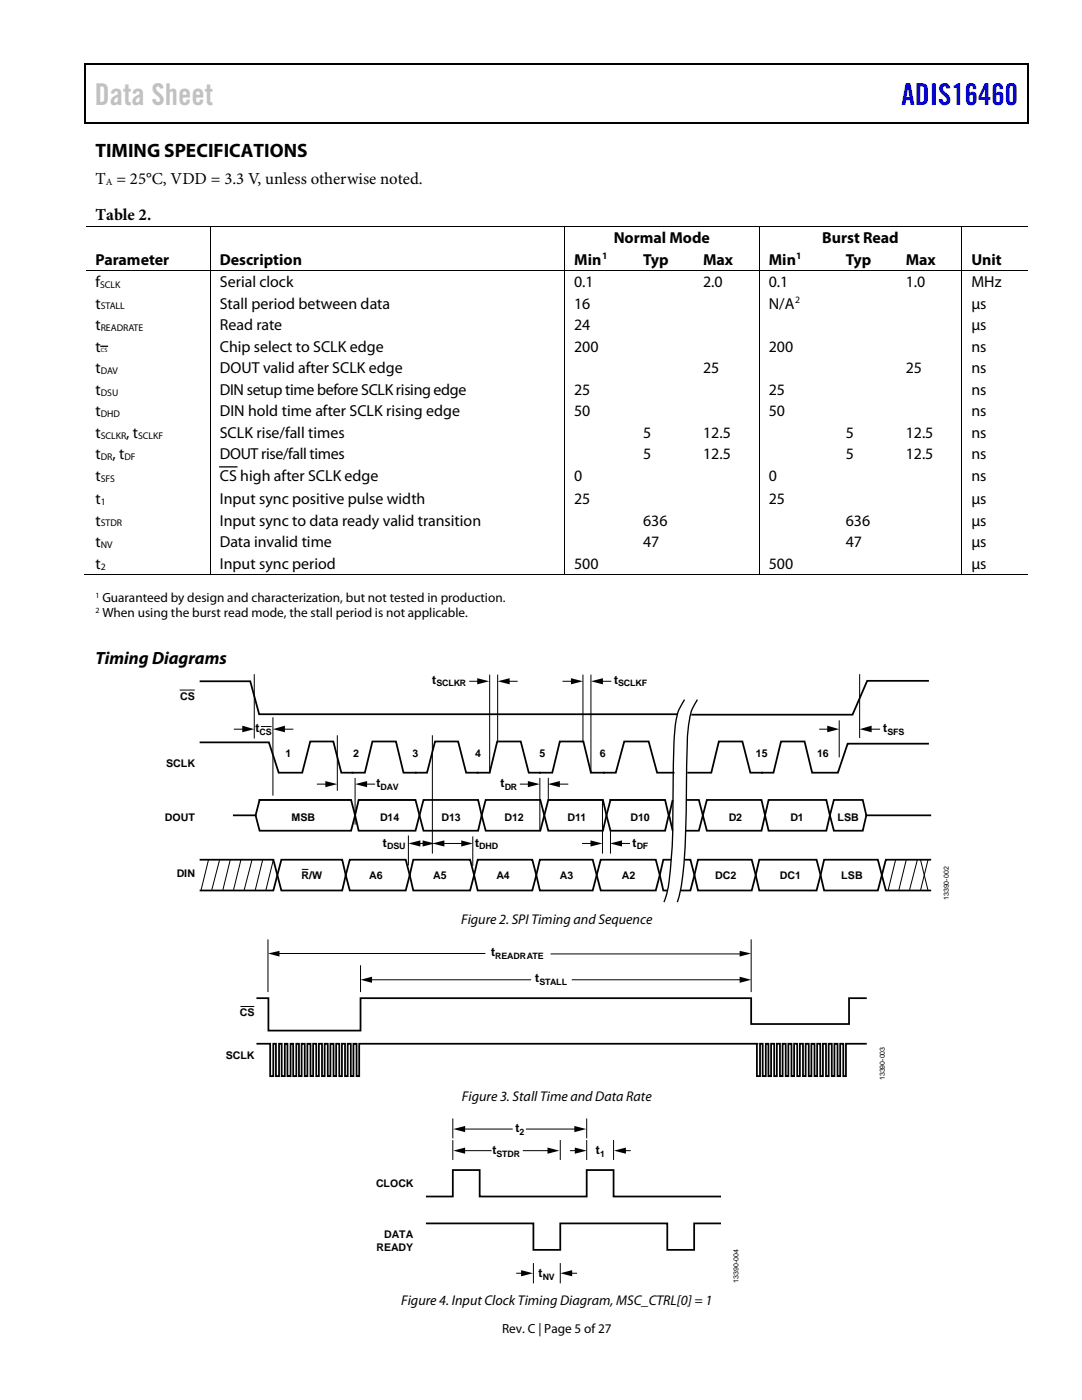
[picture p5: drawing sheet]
<svg xmlns="http://www.w3.org/2000/svg" width="216mm" height="279mm" viewBox="0 0 216 279" stroke-linecap="round" stroke-linejoin="round" font-family="sans-serif">
<g fill="#000">
<path d="M16.9 12.7h.2v1h-.2zM16.9 12.7h.2v.3h-.2zM82.5 12.7h.3v.3h-.3zM205.1 12.7h.2v1h-.2zM205.1 12.7h.2v.3h-.2zM16.9 24.4h.2v.3h-.2zM82.3 24.4h.2v.3h-.2zM205.1 24.4h.2v.3h-.2zM41.9 45.1h.1v.2h-.1zM41.9 54h.1v.1h-.1zM112.6 45.1h.1v.2h-.1zM112.6 54h.1v.1h-.1z"/>
<path d="M126.4 54h.2v.1h-.2zM138.4 54h.2v.1h-.2zM151.4 45.1h.2v.2h-.2zM151.4 54h.2v.1h-.2zM166.9 54h.1v.1h-.1zM178.8 54h.2v.1h-.2zM191.8 45.1h.2v.2h-.2zM191.8 54h.2v.1h-.2zM41.9 114.7h.1v.1h-.1zM112.6 114.7h.1v.1h-.1zM126.2 114.7h.1v.1h-.1zM138.1 114.7h.2v.1h-.2z"/>
<path d="M151.4 114.7h.2v.1h-.2zM166.6 114.7h.2v.1h-.2zM178.6 114.7h.1v.1h-.1zM191.8 114.7h.2v.1h-.2zM95.2 135.3l2.4 .7-2.4 .6zM99.3 136l2.4-.7v1.3zM113.9 135.3l2.4 .7-2.4 .6zM117.9 136l2.4-.7v1.3zM48.3 144.8l2.4 .7-2.4 .6zM54.5 145.5l2.4-.7v1.3zM64.9 155.9l2.4 .6-2.4 .6zM70.9 156.5l2.3-.6v1.2z"/>
<path d="M105.3 155.9l2.4 .6-2.4 .6zM109.3 156.5l2.4-.6v1.2zM165.1 144.8l2.4 .7-2.4 .6zM171.5 145.5l2.4-.7v1.3zM81.5 168.3l2.4-.6v1.2zM84.3 167.7l2.4 .6-2.4 .6zM86.3 168.3l2.4-.6v1.2zM92 167.7l2.3 .6-2.3 .6zM117.8 167.7l2.4 .6-2.4 .6zM121.7 168.3l2.4-.6v1.2zM53.5 190.3l2.3-.5v1.1zM71.9 195.5l2.3-.6v1.2z"/>
<path d="M147.6 194.9l2.3 .6-2.3 .6zM147.6 189.8l2.3 .5-2.3 .6z"/>
</g>
<path d="M17 13.7v10.7M17.1 12.8h65.4M82.8 12.8h122.3M205.2 13.7v10.7M17.1 24.5h188M20.1 69.1h1.3M43.9 93.2h3.4" fill="none" stroke="#000" stroke-width=".25"/>
<g fill="none" stroke="#000" stroke-width=".2">
<path d="M17.1 45.2h24.8M17.1 54.1h24.8M42 45.3v8.7M42 54.1v60.6M42 45.2h70.6M42 54.1h70.6M112.6 45.3v8.7M112.6 54.1v60.6M112.7 45.2h38.7M112.7 54.1h13.7M126.6 54.1h11.8M138.6 54.1h12.8"/>
<path d="M151.5 45.3v8.7M151.5 54.1v60.6M151.6 45.2h40.2M151.6 54.1h15.3M167 54.1h11.8M179 54.1h12.8M191.9 45.3v8.7M191.9 54.1v60.6M192 45.2h13.1M192 54.1h13.1M16.9 114.7h25M42 114.7h70.6"/>
<path d="M112.7 114.7h38.7M151.6 114.7h40.2M192 114.7h13.1M35.8 137.7h3.1M50.7 134.6v12.7M93.6 136h2.1M97.7 134.7v19.5M99.3 134.7v13.3M101.3 136h2M112.2 136h2.2M116.3 134.7v13.3M117.9 134.7v19.5"/>
<path d="M119.9 136h2.1M171.5 134.6v12.6M46.7 145.5h2.1M52.1 145h2.1M54.5 143.2v15.5M56.4 145.5h2.1M63.2 156.5h2.2M67.3 146.8v10.9M70.9 155.3v9.2M72.8 156.5h2M86.3 146.8v23.5M103.7 156.5h2.1"/>
<path d="M107.7 155.3v10.5M109.4 155.3v4.3M111.4 156.5h2M120.2 159.8v10.5M163.5 145.5h2M167.5 143.9v7.2M173.5 145.5h2.1M41.6 171.6l-1.5 6.1M43.8 171.6l-1.6 6.1M46 171.6l-1.6 6.1M48.1 171.6l-1.5 6.1M50.3 171.6l-1.6 6.1"/>
<path d="M52.4 171.6l-1.5 6.1M54.5 171.6l-1.5 6.1M60.2 173.5h1.3M81.5 166.8v5.8M83.4 168.3h1.5M88.2 168.3h4.4M94.3 167v5.7M116.1 168.3h2.2M121.8 166v4.3M123.7 168.3h2M178.7 171.6l-1.5 6.1M180.8 171.6l-1.5 6.1"/>
<path d="M183.1 171.6l-1.6 6.1M183.7 171.6l1.5 6.1M185.2 171.6l-1.5 6.1M53.5 187.6v10.3M55.3 190.3h41.6M71.9 192.7v5.2M73.9 195.5h32.1M109.9 190.4h38.1M114.1 195.5h33.9M149.9 187.6v10.3M48 200.9h2.7M90.4 227.5v4"/>
<path d="M111.8 227.5v4M117.1 227.5v4M122.4 227.5v4M106.4 252.1v4M111.8 252.1v4"/>
</g>
<g fill="none" stroke="#000" stroke-width=".35">
<path d="M40 136h9.9l1.8 6.5h83.4M185.2 135.9h-12.2l-2.9 6.7h-32M40 148.2h13.7l1.9 6h4.7l1.6-6.2h4.6l1.6 6.2h4.7l1.5-6.2h4.7l1.5 6.2h4.7l1.6-6.2h4.6l1.6 6.2h4.7l1.5-6.2h4.7l1.6 6.2h4.7l1.5-6.2h4.7l1.5 6.2h5l1.7-6.2h4.8l1.7 6.2h3.3M51.8 159.6h18.3l.8 3.1-.8 3.1h-18.3l-.8-3.1zM71.6 159.6h11.3l.8 3.1-.8 3.1h-11.3l-.7-3.1zM84.5 159.6h10.9l.7 3.1-.7 3.1h-10.9l-.8-3.1zM96.9 159.6h10.9l.8 3.1-.8 3.1h-10.9l-.8-3.1zM109.4 159.6h10.9l.7 3.1-.7 3.1h-10.9l-.8-3.1zM121.8 159.6h10.9l.7 3.1-.7 3.1h-10.9l-.8-3.1zM134.2 159.6l-.7 3.1 .7 3.1M137.1 159.6h2.3l.8 3.1-.8 3.1h-2.5M141 159.6h10.9l.8 3.1-.8 3.1h-10.9l-.8-3.1z"/>
<path d="M153.4 159.6h11.5l.7 3.1-.7 3.1h-11.5l-.7-3.1zM166.4 159.6h5.8l.7 3.1-.7 3.1h-5.8l-.8-3.1zM185.2 148.4h-16.1l-1.9 5.8h-5.2l-1.5-6.2h-4.7l-1.5 6.2h-4.6l-1.6-6.2h-4.7l-1.5 6.2h-4.6M40 171.6h14.5l.8 3-.8 3.1h-14.5M46.7 162.7h4.3M56.1 171.6h12.2l.7 3-.7 3.1h-12.2l-.8-3.1zM69.8 171.6h11.2l.8 3-.8 3.1h-11.2l-.8-3.1zM82.5 171.6h11.3l.8 3-.8 3.1h-11.3l-.7-3.1zM95.3 171.6h10.9l.8 3-.8 3.1h-10.9l-.7-3.1zM107.7 171.6h10.6l.8 3-.8 3.1h-10.6l-.7-3.1zM119.9 171.6h11l.8 3-.8 3.1h-11l-.8-3.1zM134 171.6h-1.6l-.7 3 .7 3.1h.8"/>
<path d="M136.5 171.6h1.3l.8 3-.8 3.1h-2M139.3 171.6h10.7l.8 3-.8 3.1h-10.7l-.7-3.1zM151.5 171.6h11.4l.8 3-.8 3.1h-11.4l-.7-3.1zM164.4 171.6h10.8l.8 3-.8 3.1h-10.8l-.7-3.1zM172.9 162.7h12.7M185.6 171.6h-8.8l-.8 3 .8 3.1h8.8M51.3 199.2h2.3v6.5h18.3v-6.5h78v5.2h19.5v-5.2h3.4M51.3 208.3h2.6v6.5h.6v-6.5h.6v6.5h.6v-6.5h.5v6.5h.6v-6.5h.6v6.5h.6v-6.5h.5v6.5h.6v-6.5h.6v6.5h.5v-6.5h.6v6.5h.5v-6.5h.7v6.5h.5v-6.5h.6v6.5h.5v-6.5h.7v6.5h.5v-6.5h.6v6.5h.5v-6.5h.6v6.5h.6v-6.5h.6v6.5h.5v-6.5h.6v6.5h.6v-6.5h.6v6.5h.5v-6.5h.6v6.5h.6v-6.5h79.3v6.5h.7v-6.5h.5v6.5h.6v-6.5h.5v6.5h.6v-6.5h.6v6.5h.5v-6.5h.6v6.5h.6v-6.5h.6v6.5h.5v-6.5h.6v6.5h.6v-6.5h.6v6.5h.5v-6.5h.6v6.5h.6v-6.5h.6v6.5h.5v-6.5h.6v6.5h.6v-6.5h.6v6.5h.5v-6.5h.6v6.5h.6v-6.5h.6v6.5h.5v-6.5h.6v6.5h.5v-6.5h.7v6.5h.5v-6.5h4M85 238.8h5.4v-5.3h5.3v5.3h21.4v-5.3h5.3v5.3h21.5M85 244.2h21.4v5.2h5.4v-5.2h21.4v5.2h5.3v-5.2h5.4"/>
</g>
<path d="M136.5 139.7l-.1 .3a12.2 12.2 0 0 0-1.8 6.8l-.3 11.6a107.8 107.8 0 0 1-1.2 19.8l-.6 1.7M139.1 139.7l-.2 .3a10.5 10.5 0 0 0-1.6 5.5l-.3 6.3-.1 8.4a95.3 95.3 0 0 1-1.4 18.6l-.3 1.1M51.7 159.6h18.3M71.6 159.6h11.1M109.5 159.6h10.7M121.7 159.6h10.7M151 208.3h.1" fill="none" stroke="#000" stroke-width=".26"/>
<path d="M97 227.5h8.1v4h-8.1z" fill="#fff"/>
<path d="M90.4 223.2v4M92.4 229.6h5.7M92.4 225.3h9.9M104.3 229.6h5.4M104.9 225.3h10.1M113.7 229.6h1.4M117.1 223.2v4M124.5 229.6h1.4M103 254.1h1.4M113.7 254.1h1.4" fill="none" stroke="#000" stroke-width=".2"/>
<path d="M90.4 229.6l2.4-.6v1.3zM90.4 225.3l2.4-.6v1.2zM109.2 229l2.4 .6-2.4 .7zM114.6 224.7l2.4 .6-2.4 .6zM114.7 229l2.4 .6-2.4 .7zM122.5 229.6l2.4-.6v1.3zM104 253.5l2.3 .6-2.3 .6zM111.8 254.1l2.4-.6v1.2z" fill="#000"/>
<text font-size="6" fill="#c1c1c1" x="18.9" y="21">Data Sheet</text>
<text font-size="6" fill="#00f" x="179.9" y="21">ADIS16460</text>
<text font-size="3.9" x="19" y="31.3">TIMING SPECIFICATIONS</text>
<text font-size="3.5" x="19" y="132.6">Timing Diagrams</text>
<g font-size="3.3">
<text x="19" y="36.8">T = 25°C, VDD = 3.3 V, unless otherwise noted.</text>
<text x="19" y="43.9">Table 2.</text>
</g>
<g font-size="3.2">
<text x="19" y="52.8">Parameter</text>
<text x="43.9" y="52.8">Description</text>
<text x="114.6" y="52.8">Min</text>
<text x="122.5" y="48.5">Normal Mode</text>
<text x="128.3" y="52.8">Typ</text>
<text x="140.3" y="52.8">Max</text>
<text x="153.4" y="52.8">Min</text>
<text x="164.1" y="48.5">Burst Read</text>
<text x="168.8" y="52.8">Typ</text>
<text x="180.7" y="52.8">Max</text>
<text x="193.8" y="52.8">Unit</text>
<text x="19" y="57.3">f</text>
<text x="43.9" y="57.3">Serial clock</text>
<text x="114.6" y="57.3">0.1</text>
<text x="140.3" y="57.3">2.0</text>
<text x="153.4" y="57.3">0.1</text>
<text x="180.7" y="57.3">1.0</text>
<text x="193.8" y="57.3">MHz</text>
<text x="19" y="61.6">t</text>
<text x="19" y="65.9">t</text>
<text x="43.9" y="61.6">Stall period between data</text>
<text x="43.9" y="65.9">Read rate</text>
<text x="114.6" y="61.6">16</text>
<text x="114.6" y="65.9">24</text>
<text x="153.4" y="61.6">N/A</text>
<text x="193.8" y="61.6">µs</text>
<text x="193.8" y="65.9">µs</text>
<text x="19" y="70.2">t</text>
<text x="43.9" y="70.2">Chip select to SCLK edge</text>
<text x="114.6" y="70.2">200</text>
<text x="153.4" y="70.2">200</text>
<text x="193.8" y="70.2">ns</text>
<text x="19" y="74.5">t</text>
<text x="43.9" y="74.5">DOUT valid after SCLK edge</text>
<text x="140.3" y="74.5">25</text>
<text x="180.7" y="74.5">25</text>
<text x="193.8" y="74.5">ns</text>
<text x="19" y="78.8">t</text>
<text x="19" y="83.1">t</text>
<text x="43.9" y="83.1">DIN hold time after SCLK rising edge</text>
<text x="43.9" y="78.8">DIN setup time before SCLK rising edge</text>
<text x="114.6" y="83.1">50</text>
<text x="114.6" y="78.8">25</text>
<text x="153.4" y="83.1">50</text>
<text x="153.4" y="78.8">25</text>
<text x="193.8" y="83.1">ns</text>
<text x="193.8" y="78.8">ns</text>
<text x="19" y="87.4">t</text>
<text x="25.2" y="87.4">, t</text>
<text x="43.9" y="87.4">SCLK rise/fall times</text>
<text x="128.3" y="87.4">5</text>
<text x="140.3" y="87.4">12.5</text>
<text x="168.8" y="87.4">5</text>
<text x="180.7" y="87.4">12.5</text>
<text x="193.8" y="87.4">ns</text>
<text x="19" y="91.7">t</text>
<text x="19" y="96">t</text>
<text x="22.4" y="91.7">, t</text>
<text x="43.9" y="91.7">DOUT rise/fall times</text>
<text x="43.9" y="96">CS high after SCLK edge</text>
<text x="114.6" y="96">0</text>
<text x="128.3" y="91.7">5</text>
<text x="140.3" y="91.7">12.5</text>
<text x="153.4" y="96">0</text>
<text x="168.8" y="91.7">5</text>
<text x="180.7" y="91.7">12.5</text>
<text x="193.8" y="91.7">ns</text>
<text x="193.8" y="96">ns</text>
<text x="19" y="100.6">t</text>
<text x="43.9" y="100.6">Input sync positive pulse width</text>
<text x="114.6" y="100.6">25</text>
<text x="153.4" y="100.6">25</text>
<text x="193.8" y="100.6">µs</text>
<text x="19" y="104.9">t</text>
<text x="43.9" y="104.9">Input sync to data ready valid transition</text>
<text x="128.3" y="104.9">636</text>
<text x="168.8" y="104.9">636</text>
<text x="193.8" y="104.9">µs</text>
<text x="19" y="109.2">t</text>
<text x="19" y="113.5">t</text>
<text x="43.9" y="109.2">Data invalid time</text>
<text x="43.9" y="113.5">Input sync period</text>
<text x="114.6" y="113.5">500</text>
<text x="128.3" y="109.2">47</text>
<text x="153.4" y="113.5">500</text>
<text x="168.8" y="109.2">47</text>
<text x="193.8" y="109.2">µs</text>
<text x="193.8" y="113.5">µs</text>
</g>
<g font-size="2.8">
<text x="92" y="184.3">Figure 2. SPI Timing and Sequence</text>
<text x="92.2" y="219.8">Figure 3. Stall Time and Data Rate</text>
<text x="80.1" y="260.4">Figure 4. Input Clock Timing Diagram, MSC_CTRL[0] = 1</text>
</g>
<g font-size="2.6">
<text x="20.4" y="120.1">Guaranteed by design and characterization, but not tested in production.</text>
<text x="20.4" y="123.1">When using the burst read mode, the stall period is not applicable.</text>
<text x="100.2" y="266">Rev. C | Page 5 of 27</text>
</g>
<g font-size="2.5">
<text x="86.3" y="136.5">t</text>
<text x="122.5" y="136.5">t</text>
<text x="51" y="146.1">t</text>
<text x="176.2" y="146.1">t</text>
<text x="75.1" y="157.1">t</text>
<text x="99.9" y="157.1">t</text>
<text x="76.4" y="169">t</text>
<text x="94.8" y="169">t</text>
<text x="126.2" y="168.9">t</text>
<text x="102.8" y="226">t</text>
<text x="98.3" y="230.3">t</text>
<text x="118.9" y="230.3">t</text>
<text x="107.5" y="254.9">t</text>
</g>
<g font-size="2.4">
<text x="98" y="190.8">t</text>
<text x="106.8" y="196">t</text>
</g>
<g font-size="2.1">
<text x="36" y="139.8">CS</text>
<text x="33.1" y="153.1">SCLK</text>
<text x="57" y="151">1</text>
<text x="70.5" y="151">2</text>
<text x="82.3" y="151">3</text>
<text x="94.8" y="151">4</text>
<text x="107.6" y="151">5</text>
<text x="119.7" y="151">6</text>
<text x="150.8" y="151">15</text>
<text x="163" y="151">16</text>
<text x="32.9" y="163.8">DOUT</text>
<text x="58.2" y="163.9">MSB</text>
<text x="75.8" y="163.9">D14</text>
<text x="88.1" y="163.9">D13</text>
<text x="100.7" y="163.9">D12</text>
<text x="113.2" y="163.9">D11</text>
<text x="125.8" y="163.9">D10</text>
<text x="145.4" y="163.9">D2</text>
<text x="157.7" y="163.9">D1</text>
<text x="167.1" y="163.9">LSB</text>
<text x="35.3" y="175">DIN</text>
<text x="60.2" y="175.4">R/W</text>
<text x="73.7" y="175.4">A6</text>
<text x="86.4" y="175.4">A5</text>
<text x="99" y="175.4">A4</text>
<text x="111.7" y="175.4">A3</text>
<text x="124.1" y="175.4">A2</text>
<text x="142.7" y="175.4">DC2</text>
<text x="155.6" y="175.4">DC1</text>
<text x="167.9" y="175.4">LSB</text>
<text x="47.9" y="202.8">CS</text>
<text x="45" y="211.4">SCLK</text>
<text x="75" y="236.9">CLOCK</text>
<text x="75.1" y="249.7">READY</text>
<text x="76.7" y="247.2">DATA</text>
</g>
<g font-size="1.9">
<text x="21.1" y="37">A</text>
<text x="120.2" y="51.8">1</text>
<text x="158.8" y="51.8">1</text>
<text x="20" y="57.5">SCLK</text>
<text x="20.1" y="61.8">STALL</text>
<text x="158.7" y="60.5">2</text>
<text x="20.1" y="66.1">READRATE</text>
<text x="20.1" y="74.7">DAV</text>
<text x="20.1" y="79">DSU</text>
<text x="20.1" y="83.2">DHD</text>
<text x="20.1" y="87.5">SCLKR</text>
<text x="27.6" y="87.5">SCLKF</text>
<text x="20.1" y="91.8">DR</text>
<text x="24.8" y="91.8">DF</text>
<text x="20.1" y="96.1">SFS</text>
<text x="20.1" y="100.8">1</text>
<text x="20.1" y="105.1">STDR</text>
<text x="20.1" y="109.4">NV</text>
<text x="20.1" y="113.7">2</text>
</g>
<g font-size="1.8">
<text x="87.1" y="137">SCLKR</text>
<text x="123.3" y="137">SCLKF</text>
<text x="51.8" y="146.7">CS</text>
<text x="177.1" y="146.7">SFS</text>
<text x="75.9" y="157.7">DAV</text>
<text x="100.7" y="157.7">DR</text>
<text x="77.2" y="169.5">DSU</text>
<text x="95.6" y="169.5">DHD</text>
<text x="127.1" y="169.5">DF</text>
<text x="103.7" y="226.5">2</text>
<text x="99.1" y="230.8">STDR</text>
<text x="119.7" y="230.8">1</text>
<text x="108.3" y="255.5">NV</text>
</g>
<g font-size="1.7">
<text x="98.8" y="191.4">READRATE</text>
<text x="107.6" y="196.5">STALL</text>
</g>
<g font-size="1.6">
<text x="19" y="119.3">1</text>
<text x="19" y="122.2">2</text>
</g>
<g font-size="1.4">
<text x="189.3" y="179.7" transform="rotate(-90 189.3 179.7)">13390-002</text>
<text x="176.5" y="215.6" transform="rotate(-90 176.5 215.6)">13390-003</text>
<text x="147.4" y="256" transform="rotate(-90 147.4 256)">13390-004</text>
</g>
<text font-size="1.2" x="20.1" y="70.3">CS</text>
</svg>
